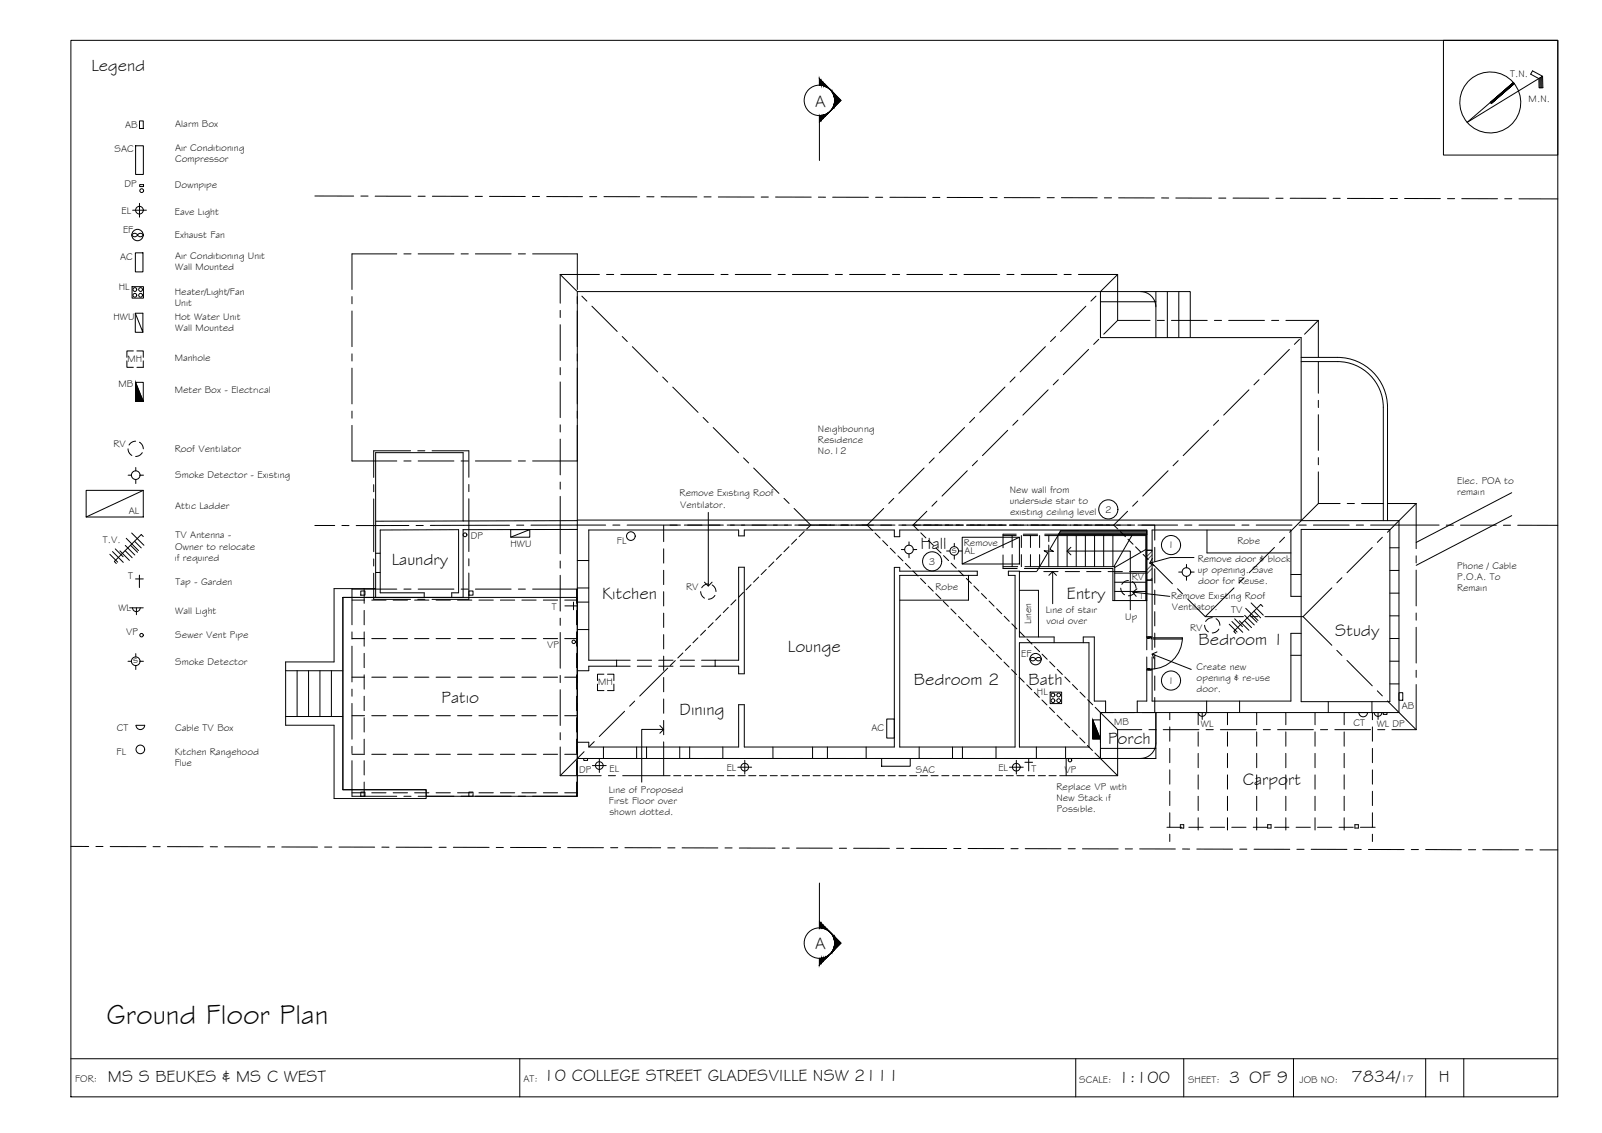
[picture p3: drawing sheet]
<svg xmlns="http://www.w3.org/2000/svg" width="420mm" height="297mm" viewBox="0 0 420 297" stroke-linecap="round" stroke-linejoin="round" font-family="sans-serif">
<!-- layer: HATCH PROPOSED -->
<g fill="#545454" stroke="#545454" stroke-width=".26">
<path d="M293.6 139.2h7.2z"/>
<path d="M293.6 139.2h7.2v.9z"/>
<path d="M278.2 139.2l16 .6-.6-.6zM278.2 139.2l16 .6h-16.3z"/>
<path d="M277.9 139.8l16.6 .3-.3-.3zM277.9 139.8l16.6 .3h-16.8z"/>
<path d="M293.6 139.2l.9 .9h6.3zM294.5 140.1h6.3z"/>
</g>
<path d="M278.2 139.2l-.5 .9M302.2 144.5l-1.3 1.3M302.2 148l-1.3 1.3M302.2 151.6l-.6 .5M302.2 145.5l-1.3 1.3M302.2 149l-1.3 1.3" fill="none" stroke="#545454" stroke-width=".26"/>
<!-- layer: BORDER -->
<g fill="none" stroke="#000" stroke-width=".26">
<path d="M18.6 10.6h390v277h-390zM378.6 10.6h30v30.1h-30zM404.6 20l.1 3h-1l-.1-2.4-2.1-1.2 .4-.8 2.7 1.4-19.8 12.1 12.1-10.5M397.2 21.9l-6.1 5.2M403.8 20.5l.1 2.5M404.1 20.3v2.7M404.3 20.1l.1 2.9M18.6 277.6h390M136.3 277.6v10M282.1 277.6v10M310.5 277.6v10M339.2 277.6v10"/>
<path d="M373.9 277.6v10M383.9 277.6v10"/>
<circle cx="390.9" cy="26.9" r="8"/>
</g>
<!-- layer: EXISTING -->
<g fill="none" stroke="#000" stroke-width=".26">
<path d="M288.6 76.4h23.6v12.1M288.6 76.4v12.1h52.7v48h25.6v50.3h-78.3v12.1M288.6 76.4h-137.2v122.5h151.8v-12.1M288.6 79.1h14.6M303.2 76.4v12.1M306.2 76.4v12.1M309.2 76.4v12.1M341.3 93.7h9.5a13.1 13.1 0 0 1 13.1 13.1v29.7M341.3 94.8h9.5a12 12 0 0 1 12 12v29.7M121.5 136.6v-17.9h-23v37.9M151.4 138.8l-29.9 .1v17.7h-31.6v50.4h21.9v2.4h-24.2v-19.3h-12.7v-16.6h12.7v-19.2h10.9M151.4 136.5l-52.8 .1"/>
<path d="M151.4 136.3h189.9M316.6 139v6h22M341.3 138.8h23.2v45.2h-23.2zM94.6 154.9h1.1v1.1h-1.1zM98.5 145h1.2M98.5 150.1h1.2M111.3 156.6v-1.2h-11.6v-16.4l20.6-.1v16.5h-1.8v1.2M123 154.9h1.1v1.1h-1.1zM151.4 157.9h3M151.4 154.1h3M151.4 147h3M254 150.8v6.5h-18"/>
<path d="M267.4 154.8h5v12.2M338.6 150.6h2.7M341.3 156.4h-2.7v-17.4h-36.4v5.3h-1.4v-5.3h-64.8v1.7h-1.4v-1.7h-39.4v1.5h-1.5v-1.5h-39.3v34.1h10.9M364.5 143.6h2.4M364.5 155.5h2.4M364.5 149.6h2.4M74.9 175.8h15M77.9 175.8v12M80.9 175.8v12M83.9 175.8v12M86.9 175.8v12M151.4 165.1h3"/>
<path d="M161.7 173.1v1.6M165.3 174.7h-10.9v1.1h-3M167.1 173.1h3.8M167.1 174.7h3.8M172.8 173.1h3.7M172.8 174.7h3.7M178.4 173.1h3.7M178.4 174.7h3.7M184 173.1h9.7v-24.4h1.5v27.9h-1.5v-1.9h-9.7M187.6 173.1v1.6M267.4 168.5h18.2v27.3h-18.2zM276.5 168.5v-1.5h-9.1v-17.3h-2.9v1.1h1.7v45h-30.2v-45h20.3v-1.1h-20.3v-.9h-1.4v47h-39.4v-11h-1.5v11h-39.3v-1.2h-3"/>
<path d="M284.1 168.5v-1.5h2.9v16.8h3v3M300.8 170.4v-18.3h1.4v18.3M300.8 172.2v11.6h-2.5v3M338.6 171.8h2.7M341.3 166h-2.7v17.8h-36.4v-11.6M364.5 179.3h2.4M364.5 173.3h2.4M364.5 167.4h2.4M364.5 161.5h2.4M74.9 187.8h15M158.3 195.8v3.1M167 195.8v3.1"/>
<path d="M169.6 195.8v3.1M178.3 195.8v3.1M180.9 195.8v3.1M189.6 195.8v3.1M202.7 195.8v3.1M213.1 195.8v3.1M217 195.8v3.1M227.2 195.8v3.1M241.1 195.8v3.1M249.8 195.8v3.1M252.4 195.8v3.1M261.2 195.8v3.1"/>
<path d="M271.8 195.8v3.1M279.5 195.8v3.1M288.6 196.2h14.6M316.5 183.8v3M325.1 183.8v3M348.4 184v2.8M359.8 184v2.8M94.6 207.7h1.1v1.1h-1.1zM123 207.7h1.1v1.1h-1.1zM309.6 216.2h.9v.9h-.9zM332.5 216.2h.9v.9h-.9zM355.4 216.2h.9v.9h-.9z"/>
</g>
<!-- layer: STAIRS -->
<g fill="none" stroke="#000" stroke-width=".26">
<path d="M263.1 140.4h3.4M263.1 145.5v3.5h3.7M263.1 148.6h3.8M265.5 140.4v3.1M265.5 145.4v3.2M266.5 140.1h-3.4v3.5M267.9 140.4v3.1M267.9 145.4v3.2M268.4 140.1h3.7M268.4 140.4h3.7M268.8 148.6h23.6v8.9M270.3 140.4v3.1"/>
<path d="M270.3 145.4v3.2M272.7 140.4v3.1M272.7 145.4v3.2M274 140.1h26.8v17.4h-8.9v-8.5h-23.2M274 140.4h26.5v17.1M275.1 142.9v5.7M275.1 140.4v1.6M277.5 140.4v8.2M279.9 140.4v8.2M282.3 140.4v8.2M284.7 140.4v8.2M287.1 140.4v8.2"/>
<path d="M289.5 140.4v8.2M291.9 140.4v8.2M292.4 150.3h8.1M292.4 152.6h8.1M292.4 155.1h8.1M296.8 140.4l-4.7 8.2M300.5 144.1l-8.1 4.7"/>
</g>
<!-- layer: ROOFPLAN EXIST. -->
<g fill="none" stroke="#000" stroke-width=".26">
<path d="M92.3 77.8v1.8M104.1 66.6h-11.8v9.3M105.9 66.6h1.9M109.7 66.6h9.3M120.9 66.6h1.9M124.7 66.6h9.4M135.9 66.6h1.9M139.7 66.6h11.7v9.3M146.9 72v7.5M146.9 72h10.3M146.9 72l4.4 4.3M151.4 77.8v1.8"/>
<path d="M152.6 77.6l1.3 1.3M159.1 72h1.9M162.8 72h9.4M174.1 72h1.8M177.8 72h9.4M189.1 72h1.9M192.8 72h9.4M204.1 72h1.9M207.8 72h9.4M219.1 72h1.8M222.8 72h9.4M234.1 72h1.9"/>
<path d="M237.8 72h9.4M249.1 72h1.9M252.8 72h9.4M264.1 72h1.8M267.8 72h9.4M279.1 72h1.9M282.8 72h10.3M287.5 77.6l-1.4 1.3M293.1 72v12M293.1 72l-4.3 4.3M299.1 76.4a4 4 0 0 1 4 4M92.3 81.5v9.4"/>
<path d="M92.3 92.8v1.9M92.3 96.5v9.4M146.9 81.4v1.8M146.9 85.1v9.4M146.9 96.4v1.8M151.4 81.5v9.4M151.4 92.8v1.9M151.4 96.5v9.4M155.2 80.3l6.7 6.6M163.2 88.2l1.3 1.3M165.8 90.9l6.7 6.6M173.8 98.8l1.3 1.4"/>
<path d="M266.2 98.8l-1.3 1.4M274.2 90.9l-6.6 6.6M276.8 88.2l-1.3 1.3M277.6 99.6l-1.4 1.3M284.8 80.3l-6.6 6.6M285.5 91.6l-6.6 6.6M288.2 89l-1.4 1.3M293.1 84h8.5M293.1 84l-3.6 3.6M303.5 84h1.9M307.2 84h9.4M318.5 84h1.9"/>
<path d="M322.2 84h9.4M330.2 99.6l-1.3 1.3M333.5 84h1.9M337.3 84h8.5M338.2 91.6l-6.7 6.6M340.8 89l-1.3 1.3M345.8 84v9.7M345.8 94.8v8.3M345.8 84l-3.7 3.6M92.3 107.8v1.8M92.3 111.5v9.4h11.8M107.7 118.2h-9.7v7"/>
<path d="M109.6 118.2h1.8M113.3 118.2h9.7v6.9M146.9 100.1v9.4M146.9 111.4v1.9M146.9 115.1v9.4M151.4 107.8v1.8M151.4 111.5v9.4h-11.7M176.5 101.5l6.6 6.6M184.4 109.4l1.3 1.4M187.1 112.1l6.6 6.6M253 112.1l-6.7 6.6M255.6 109.4l-1.3 1.4"/>
<path d="M263.6 101.5l-6.7 6.6M264.3 112.8l-6.6 6.7M267 110.2l-1.4 1.3M274.9 102.2l-6.6 6.6M317 112.8l-6.7 6.7M319.6 110.2l-1.3 1.3M327.6 102.2l-6.7 6.6M345.8 105v1.8M345.8 108.7v9.4M345.8 120v1.8M98 127.1v1.8M98 130.8v13.8"/>
<path d="M105.9 120.9h1.9M109.7 120.9h9.3M120.9 120.9h1.9M123 127v1.9M123 130.8v13.8M124.7 120.9h9.4M135.9 120.9h1.9M146.9 126.4v1.8M146.9 130.1v15.1M195 120.1l1.3 1.3M197.7 122.7l6.6 6.6M205.6 130.7l1.4 1.3"/>
<path d="M208.3 133.3l4.3 4.4M210.9 139.4l-1.3 1.3M212.6 137.7l-1 1M212.6 137.7h1.3M214.9 137.7h1.8M217.7 137.7h1.8M220.5 137.7h1.9M223.3 137.7h1.9M226.1 137.7h1.3M227.4 137.7l1.4 1.4M229.5 139.8l1.3 1.3M231.8 133.3l-4.4 4.4"/>
<path d="M234.4 130.7l-1.3 1.3M239.5 137.7l1.3 1.3M239.5 137.7h1.9M241.5 139.7l1.3 1.3M242.3 137.7h1.9M242.4 122.7l-6.7 6.6M243.1 134l-3.6 3.7M245 120.1l-1.3 1.3M245.2 137.7h1.8M245.7 131.4l-1.3 1.3M248 137.7h1.9M250.8 137.7h1.9"/>
<path d="M253.6 137.7h1.9M253.7 123.4l-6.6 6.7M256.4 120.8l-1.4 1.3M256.4 137.7h1.9M259.2 137.7h1.9M262 137.7h1.9M264.8 137.7h1.9M267.7 137.7h1.8M270.5 137.7h1.9M273.3 137.7h1.9M276.1 137.7h1.9M278.9 137.7h1.9"/>
<path d="M281.7 137.7h1.9M284.5 137.7h1.9M287.3 137.7h1.9M290.2 137.7h1.9M292.1 137.7l1.1 1M293.8 139.4l1.4 1.3M295.7 134l-3.6 3.7M298.4 131.4l-1.3 1.3M306.4 123.4l-6.7 6.7M309 120.8l-1.3 1.3M345.8 132h5.7M345.8 123.7v8.3"/>
<path d="M345.8 132l-7.6 7.5M353.3 132h1.9M357.1 132h5.7M363.9 132h7.5M371.4 132v11.8M371.4 132l-7.5 7.5M98 146.5v1.9M98 150.3v6.8h9.7M104.1 154.4h-11.8v9.4M105.9 154.4h1.9M109.6 157.1h1.8M109.7 154.4h9.3"/>
<path d="M120.9 154.4h1.9M123 146.5v1.9M123 150.2v6.9h-9.7M124.7 154.4h9.4M135.9 154.4h1.9M139.7 154.4h11.7v9.4M146.9 147.1v1.8M146.9 150.8v9.4M191 159.3l-1.3 1.3M193 157.3l-1.3 1.3M195 155.3l-1.3 1.3M197 153.3l-1.3 1.3"/>
<path d="M199 151.3l-1.4 1.3M201 149.3l-1.4 1.3M203 147.3l-1.4 1.3M204.9 145.3l-1.3 1.4M206.9 143.3l-1.3 1.4M208.9 141.3l-1.3 1.4M231.5 141.7l1.3 1.4M233.5 143.7l1.3 1.3M235.5 145.7l1.3 1.3M237.5 147.7l1.3 1.3M239.4 149.7l1.4 1.3M241.4 151.7l1.4 1.3"/>
<path d="M243.4 153.7l1.4 1.3M243.5 141.7l1.3 1.3M245.4 155.7l1.3 1.3M245.5 143.7l1.3 1.3M247.4 157.6l1.3 1.4M247.5 145.7l1.3 1.3M249.4 159.6l1.3 1.4M249.5 147.7l1.3 1.3M251.4 149.6l1.4 1.4M253.4 151.6l1.4 1.3M255.4 153.6l1.3 1.3M257.4 155.6l1.3 1.3"/>
<path d="M259.4 157.6l1.3 1.3M261.4 159.6l1.3 1.3M295.8 141.4l1.4 1.3M297.8 143.4l1.4 1.3M299.8 145.3l1.3 1.4M301.8 147.3l5.7 5.7M308.8 154.4l1.3 1.3M311.5 157l4.6 4.7M323.6 154.1l-7.5 7.6M326.3 151.5l-1.3 1.3M334.2 143.5l-6.6 6.6M336.9 140.9l-1.3 1.3"/>
<path d="M349.3 154.1l-7.5 7.6h-10M351.9 151.5l-1.3 1.3M359.9 143.5l-6.6 6.6M362.5 140.9l-1.3 1.3M371.4 145.7v1.9M371.4 149.5v9.3M92.3 165.7v1.8M92.3 169.4v9.4M146.9 162.1v1.8M146.9 165.8v9.4M146.9 177.1v1.9M151.4 165.7v1.8"/>
<path d="M151.4 169.4v9.4M175.1 175.2l-7.3 7.3M177.1 173.2l-1.3 1.3M179.1 171.2l-1.3 1.3M181.1 169.2l-1.3 1.3M183.1 167.2l-1.4 1.3M185 165.2l-1.3 1.3M187 163.2l-1.3 1.3M189 161.2l-1.3 1.4M251.4 161.6l1.3 1.4M253.4 163.6l1.3 1.3M255.4 165.6l1.3 1.3"/>
<path d="M257.4 167.6l1.3 1.3M259.3 169.6l1.4 1.3M261.3 171.6l1.4 1.3M263.3 173.6l1.4 1.3M263.4 161.6l1.3 1.3M265.3 175.5l1.3 1.4M265.4 163.5l1.3 1.4M267.3 177.5l1.3 1.4M267.4 165.5l1.3 1.4M269.3 179.5l1.3 1.3M269.4 167.5l1.3 1.4M271.3 169.5l1.4 1.4"/>
<path d="M273.3 171.5l1.3 1.3M275.3 173.5l1.3 1.3M277.3 175.5l1.3 1.3M279.3 177.5l1.3 1.3M281.3 179.5l1.3 1.3M316.1 161.7h10M328 161.7h1.9M341.8 161.7l7.5 7.5M350.6 170.5l1.3 1.3M353.3 173.2l6.6 6.6M371.4 160.7v1.9M371.4 164.5v9.3"/>
<path d="M371.4 175.7v1.9M371.4 179.5v11.8M92.3 180.7v1.8M92.3 184.4v9.4M92.3 195.7v1.8M92.3 199.4v9.4h11.8M146.9 180.8v9.4M146.9 192.1v1.8M146.9 195.8v7.6M151.4 199.4v9.4h-11.7M151.4 180.7v1.8M151.4 184.4v9.4"/>
<path d="M151.4 195.7v1.8M153.2 197.1l-6.3 6.3M155.9 194.4l-1.4 1.3M163.8 186.5l-6.6 6.6M166.5 183.8l-1.4 1.3M271.3 181.5l1.3 1.3M273.3 183.5l1.3 1.3M275.3 185.5l1.3 1.3M277.2 187.5l1.4 1.3M279.2 189.5l1.4 1.3M279.6 198.9v4.5M281.2 191.4l1.3 1.4"/>
<path d="M283.2 193.4l1.3 1.4M283.3 181.5l1.3 1.3M285.2 195.4l1.3 1.4M285.2 183.4l1.4 1.4M287.2 197.4l5.9 6M287.2 185.4l5.9 5.9M288.6 198.9h10.6M293.1 191.3h6.4M293.1 191.3v12.1M301.3 191.3h1.9M303.1 194.8a4 4 0 0 1-4 4M303.2 186.8v8.1"/>
<path d="M305.1 191.3h9.4M316.3 191.3h1.9M320.1 191.3h9.3M331.3 191.3h1.9M335.1 191.3h9.4M346.3 191.3h1.9M350.1 191.3h9.4M361.2 181.1l1.3 1.3M361.3 191.3h1.9M363.9 183.8l7.5 7.5M365.1 191.3h6.3M105.9 208.8h1.9"/>
<path d="M109.7 208.8h9.3M120.9 208.8h1.9M124.7 208.8h9.4M135.9 208.8h1.9M146.9 203.4h10.8M159.6 203.4h1.8M163.3 203.4h12.5M176.7 203.4h1.9M179.5 203.4h1.9M182.3 203.4h1.9M185.1 203.4h1.9M187.9 203.4h1.9"/>
<path d="M190.7 203.4h1.9M193.6 203.4h1.8M196.4 203.4h1.9M199.2 203.4h1.9M202 203.4h1.9M204.8 203.4h1.9M207.6 203.4h1.9M210.4 203.4h1.9M213.2 203.4h1.9M216.1 203.4h1.8M218.9 203.4h1.9M221.7 203.4h1.9"/>
<path d="M224.5 203.4h1.9M227.3 203.4h1.9M230.1 203.4h1.9M232.9 203.4h1.9M235.7 203.4h1.9M238.6 203.4h1.8M241.4 203.4h1.9M244.2 203.4h1.8M247 203.4h1.9M249.8 203.4h1.9M252.6 203.4h1.9M255.4 203.4h1.9"/>
<path d="M258.2 203.4h1.9M261.1 203.4h1.8M263.9 203.4h1.9M266.7 203.4h1.8M269.5 203.4h1.9M272.3 203.4h1.9M275.1 203.4h1.9M277.9 203.4h15.2"/>
</g>
<!-- layer: SERVICES -->
<g fill="none" stroke="#000" stroke-width=".26">
<path d="M35.6 38.2h2v7.5h-2zM36.6 31.7h1v2h-1zM34.8 55.1h3.6M36.6 53.3v3.6M36.6 48.4h1v.5h-1zM34.6 75.2h3v3h-3zM34.8 61.4a.86 .86 0 0 1 1.3 .2 .86 .86 0 0 1-1.5 0zM35.5 66.3h2v5h-2zM36.1 61.6a.86 .86 0 0 1 1.5 0M36.1 61.6a.86 .86 0 0 0 1.5 0M33.3 94.6v1.7h1.7M35 92h-1.7v1.7"/>
<path d="M35.5 82.1l2 5v-5h-2v5h2M35.9 92h1.7v1.7M37.6 94.6v1.7h-1.7M33.6 117.7l.2 .8 .8 .9M35.5 100.2v5h2.1l-2.1-5h2.1v5M35.6 115.7l-1.2 .3-.6 .7M36.6 115.9l.8 1 .2 .8M37.3 118.7l-.5 .6-1.2 .4M22.6 128.6h15v6.9h-15zM33.6 124.6h.9M34.5 139.7l3.2 3.3M35.6 122.6v.9"/>
<path d="M35.6 125.7v1.1M36.7 124.6h.9M37.6 128.6l-15 6.9M138.9 138.8v2h-5v-2h5l-5 2M396.5 129.2l-25.1 13M396.5 135.2l-25.1 13M28.8 145.3l2.1 2.1M29.5 144.6l2.8 2.8M30.2 143.9l2.1 2.1M31.5 144.4l2.4 2.5M32.8 144.4l1.9 1.8M32.9 143l2.5 2.5"/>
<path d="M33.1 141.1l3.2 3.2M34 159.4h3.6M34.2 143l1.9 1.8M34.8 159.3a1.01 1.01 0 0 0 1 1.1 1.01 1.01 0 0 0 1-1.1M35.3 141.9l1.7 1.8M35.5 151.8h2.1M35.8 159.4v1.8M36.6 150.8v3.2M37.6 140.7l-.6-.6-7 7.1 .5 .5M148.2 158.8h3.2M150.4 157.8v2.1M183.8 155.1l.4 1.2 .6 .5"/>
<path d="M185.8 153.1l-1.2 .4-.6 .6M186.8 153.4l.6 .5 .4 1.2M187.5 156.1l-.5 .6-1.2 .4M236.4 144.1h.9M238.4 142.1v.9M238.4 145.2v1M239.5 144.1h.9M248.3 144.5h.9M250.3 142.4v.9M250.3 145.6v1M251.4 144.5h.9M252.4 140.9h15v7h-15z"/>
<path d="M267.4 140.9l-15 7M293.9 154.2l.2 .8 .8 .9M295.9 152.2l-.8 .2-.9 .8M296.9 152.5l.9 .9 .1 .8M297.7 155.2l-.9 .8-.9 .2M309.1 150h.9M311.2 148v.9M311.2 151.1v1M312.3 150h.9M326.7 159.5l3.2 3.2M328.1 158.1l3.2 3.2M331.2 159l-.5-.5-7.1 7 .5 .6"/>
<path d="M33.6 173.4h.9M35.6 171.4v.8M35.6 174.5v1M36.7 173.4h.9M156.7 179.4v1.7h1.7M158.4 176.8h-1.7v1.6M159.3 176.8h1.7v1.6M161 179.4v1.7h-1.7M270.3 172.6a.86 .86 0 0 1 1.3 .2 .86 .86 0 0 1-1.5 0zM271.8 172.6a.86 .86 0 0 1 1.3 .2 .86 .86 0 0 1-1.5 0zM315.9 163.9l.2 .9 .8 .9M317.9 161.9l-.8 .2-.9 .8"/>
<path d="M318.9 162.2l.9 .9 .1 .8M319.7 164.9l-.9 .9-.9 .1M322.4 163.7l2 2M323.1 162.9l2.8 2.9M323.8 162.2l2.1 2.1M325 162.8l2.5 2.4M326.4 162.7l1.8 1.8M326.4 161.3l2.6 2.5M327.8 161.3l1.9 1.8M328.9 160.2l1.7 1.8M35.7 190.1h2.2a1.13 1.13 0 0 1-1.1 1.2 1.13 1.13 0 0 1-1.1-1.2zM153.1 198.9h1v.5h-1z"/>
<path d="M157.2 198.9v3.6M195.3 199.3v3.6M231.2 198.9h7.5v2h-7.5zM232.6 188.5h2v5h-2zM266.6 199.3v3.6M268.8 199.8h2M269.8 198.9v3.2M275.4 181.5h3v3h-3zM286.6 188.7v5h2l-2-5h2v5M313.5 186.8h3.6M314.3 186.8a1.01 1.01 0 0 0 1 1 1.01 1.01 0 0 0 1-1M315.3 186.8v1.8"/>
<path d="M356.4 186.8h2.3a1.13 1.13 0 0 1-1.2 1.1 1.13 1.13 0 0 1-1.1-1.1zM359.6 186.8h3.6M360.4 186.8a1.01 1.01 0 0 0 1 1 1.01 1.01 0 0 0 1-1M361.4 186.8v1.8M362.8 186.8h1v.5h-1zM366.9 181.6h1v2h-1zM155.4 200.7h3.6M193.5 201.1h3.6M264.8 201.1h3.6"/>
<circle cx="36.6" cy="55.1" r="1.01"/>
<circle cx="37.2" cy="50" r=".5"/>
<circle cx="35.4" cy="75.9" r=".5"/>
<circle cx="35.4" cy="77.4" r=".5"/>
<circle cx="36.1" cy="61.6" r="1.49"/>
<circle cx="36.9" cy="77.4" r=".5"/>
<circle cx="36.9" cy="75.9" r=".5"/>
<circle cx="35.6" cy="124.6" r="1.13"/>
<circle cx="122" cy="140.2" r=".5"/>
<circle cx="165.5" cy="140.6" r="1.13"/>
<circle cx="238.4" cy="144.1" r="1.13"/>
<circle cx="250.3" cy="144.4" r="1.13"/>
<circle cx="311.2" cy="150" r="1.13"/>
<circle cx="35.6" cy="173.4" r="1.13"/>
<circle cx="37.1" cy="166.5" r=".46"/>
<circle cx="150.5" cy="168.3" r=".46"/>
<circle cx="271.6" cy="172.8" r="1.49"/>
<circle cx="36.8" cy="196.5" r="1.13"/>
<circle cx="276.2" cy="183.7" r=".5"/>
<circle cx="276.2" cy="182.2" r=".5"/>
<circle cx="277.7" cy="183.7" r=".5"/>
<circle cx="277.7" cy="182.2" r=".5"/>
<circle cx="280.6" cy="199.3" r=".46"/>
<circle cx="157.2" cy="200.7" r="1.01"/>
<circle cx="195.3" cy="201.1" r="1.01"/>
<circle cx="266.5" cy="201.1" r="1.01"/>
</g>
<!-- layer: BOUNDARY -->
<g fill="none" stroke="#000" stroke-width=".26">
<path d="M82.6 51.4h10.2M94.6 51.4h1.9M98.4 51.4h9.4M109.7 51.4h1.8M113.4 51.4l9.4 .1M124.6 51.5h1.9M128.4 51.5h9.4M139.6 51.5h1.9M143.4 51.5l9.4 .1M154.7 51.6h1.8M158.4 51.6h9.4M169.6 51.6h1.9"/>
<path d="M173.4 51.6h9.4M184.6 51.6h1.9M188.4 51.6l9.4 .1M199.6 51.7h1.9M203.4 51.7h9.4M214.6 51.7h1.9M218.4 51.7h9.4M229.6 51.7h1.9M233.4 51.7h9.4M244.6 51.8h1.9M248.4 51.8h9.4M259.6 51.8h1.9"/>
<path d="M263.4 51.8h9.4M274.6 51.8h1.9M278.4 51.8l9.4 .1M289.6 51.9h1.9M293.4 51.9h9.4M304.6 51.9h1.9M308.4 51.9h9.4M319.6 51.9h1.9M323.4 51.9l9.4 .1M334.6 52h1.9M338.4 52h9.4M349.6 52h1.9"/>
<path d="M353.4 52h9.4M364.6 52h1.9M368.4 52l9.4 .1M379.6 52.1h1.9M383.4 52.1h9.4M394.6 52.1h1.9M398.4 52.1h10.2M82.6 137.8h5.2M89.7 137.8h1.8M107.2 137.8h-13.8M109.1 137.8h1.9M133.6 137.7h-20.7"/>
<path d="M135.5 137.7h1.9M158.8 137.7h-19.5M160.7 137.7h1.9M164.5 137.7h9.3M175.7 137.7h1.9M179.5 137.7h9.3M190.7 137.7h1.9M194.5 137.7h9.3M205.7 137.7h1.9M209.5 137.7h9.3M220.7 137.7h1.9M224.5 137.7h9.3"/>
<path d="M235.7 137.7h1.9M239.5 137.7h9.3M250.7 137.7h1.9M254.5 137.7h9.3M265.7 137.7h1.9M269.5 137.7h9.3M280.7 137.7h1.9M284.5 137.7h9.3M295.7 137.7h1.9M299.5 137.7h9.3M310.7 137.7h1.9M314.5 137.7h9.3"/>
<path d="M325.7 137.7h1.9M329.5 137.7h9.3M340.7 137.7h1.9M344.5 137.7h9.4M355.7 137.7h1.9M359.5 137.7h17.9M379.3 137.7h1.9M383.1 137.7h9.3M394.3 137.7h1.9M398 137.7h10.6M18.6 221.9h4.7M25.2 221.9h1.8"/>
<path d="M28.9 221.9l9.4 .1M40.1 222h1.9M43.9 222h9.4M55.1 222h1.9M58.9 222h9.4M70.2 222h1.8M73.9 222.1h9.4M85.1 222.1h1.9M88.9 222.1h9.4M100.1 222.1h1.9M103.9 222.1h9.4M115.2 222.1h1.8"/>
<path d="M118.9 222.1l9.4 .1M130.1 222.2h1.9M133.9 222.2h9.4M145.1 222.2h1.9M148.9 222.2h9.4M160.2 222.2h1.8M163.9 222.2l9.4 .1M175.1 222.3h1.9M178.9 222.3h9.4M190.1 222.3h1.9M193.9 222.3h9.4M205.2 222.3h1.8"/>
<path d="M208.9 222.3l9.4 .1M220.1 222.4h1.9M223.9 222.4h9.4M235.1 222.4h1.9M238.9 222.4l9.4 .1M250.1 222.5h1.9M253.9 222.5h9.4M265.1 222.5h1.9M268.9 222.5h9.4M280.1 222.5h1.9M283.9 222.5l9.4 .1M295.1 222.6h1.9"/>
<path d="M298.9 222.6h9.4M310.1 222.6h1.9M313.9 222.6h9.4M325.1 222.6h1.9M328.9 222.6l9.4 .1M340.1 222.7h1.9M343.9 222.7h9.4M355.1 222.7h1.9M358.9 222.7h9.4M370.1 222.7h1.9M373.9 222.7l9.4 .1M385.1 222.8h1.9"/>
<path d="M388.9 222.8h9.4M400.1 222.8h1.9M403.9 222.8h4.7"/>
</g>
<!-- layer: BORDER -->
<g fill="#000" stroke="#000" stroke-width=".26">
<path d="M390.9 26.9l6-5.3zM390.9 26.9l6-5.3 .2 .3z"/>
<path d="M390.9 26.9l.2 .2 6-5.2zM391.1 27.1l6.1-5.2z"/>
</g>
<!-- layer: 0.13 -->
<g fill="none" stroke="#000" stroke-width=".26">
<path d="M278.1 139.3l-2.8 4.7 1 .6-2.5-.2 1 .6-2.8 4.7M92.3 157.3h3.3M95.5 154.4v3.8M97.5 157.3h3.7M103.1 157.3h3.8M108.7 157.3h3.8M114.4 157.3h3.7M120 157.3h3.7M125.6 157.3h3.8M131.2 157.3h3.8M136.9 157.3h3.7M142.5 157.3h3.7"/>
<path d="M148.1 157.3h3.3M151.2 154.4v3.8M92.3 177.5h3.3M92.3 167.4h3.3M95.5 160v3.8M95.5 165.7v3.7M95.5 171.3v3.7M95.5 176.9v3.8M97.5 177.5h3.7M97.5 167.4h3.7M103.1 177.5h3.8M103.1 167.4h3.8"/>
<path d="M108.7 177.5h3.8M108.7 167.4h3.8M114.4 177.5h3.7M114.4 167.4h3.7M120 177.5h3.7M120 167.4h3.7M125.6 177.5h3.8M125.6 167.4h3.8M131.2 177.5h3.8M131.2 167.4h3.8M136.9 177.5h3.7M136.9 167.4h3.7"/>
<path d="M142.5 177.5h3.7M142.5 167.4h3.7M148.1 177.5h3.3M148.1 167.4h3.3M151.2 160v3.8M151.2 165.7v3.7M151.2 171.3v3.7M151.2 176.9v3.8M310.1 167.2a8.2 8.2 0 0 1-8.2 8.2M92.3 187.6h3.3M92.3 197.8h3.3M95.5 182.5v3.8"/>
<path d="M95.5 188.2v3.7M95.5 193.8v3.7M95.5 199.4v3.8M97.5 187.6h3.7M97.5 197.8h3.7M103.1 187.6h3.8M103.1 197.8h3.8M108.7 187.6h3.8M108.7 197.8h3.8M114.4 187.6h3.7M114.4 197.8h3.7M120 187.6h3.7"/>
<path d="M120 197.8h3.7M125.6 187.6h3.8M125.6 197.8h3.8M131.2 187.6h3.8M131.2 197.8h3.8M136.9 187.6h3.7M136.9 197.8h3.7M142.5 187.6h3.7M142.5 197.8h3.7M148.1 187.6h3.3M148.1 197.8h3.3M151.2 182.5v3.8"/>
<path d="M151.2 188.2v3.7M151.2 193.8v3.7M151.2 199.4v3.8M306.8 186.8v1.9M306.8 190.6v3.7M306.8 196.2v3.8M314.2 186.8v3.2M314.2 191.9v3.7M314.2 197.5v3.8M321.9 186.8v3.2M321.9 191.9v3.7M321.9 197.5v3.8"/>
<path d="M329.6 186.8v3.2M329.6 191.9v3.7M329.6 197.5v3.8M337.2 186.8v3.2M337.2 191.9v3.7M337.2 197.5v3.8M344.9 186.8v3.2M344.9 191.9v3.7M344.9 197.5v3.8M352.5 186.8v3.2M352.5 191.9v3.7M352.5 197.5v3.8"/>
<path d="M359.9 186.8v1.9M359.9 190.6v3.7M359.9 196.2v3.8M92.3 207.8h3.3M95.5 205v3.8M97.5 207.8h3.7M103.1 207.8h3.8M108.7 207.8h3.8M114.4 207.8h3.7M120 207.8h3.7M125.6 207.8h3.8M131.2 207.8h3.8"/>
<path d="M136.9 207.8h3.7M142.5 207.8h3.7M148.1 207.8h3.3M151.2 205v3.8M306.1 216.9h3.8M306.8 201.8v3.8M306.8 207.4v3.8M306.8 213.1v3.7M306.8 218.7v1.9M311.8 216.9h3.8M314.2 203.2v3.7M314.2 208.8v3.7"/>
<path d="M314.2 214.4v3.2M317.4 216.9h3.8M321.9 203.2v3.7M321.9 208.8v3.7M321.9 214.4v3.2M323.1 216.9h3.7M328.7 216.9h3.7M329.6 203.2v3.7M329.6 208.8v3.7M329.6 214.4v3.2M334.3 216.9h3.8M337.2 203.2v3.7"/>
<path d="M337.2 208.8v3.7M337.2 214.4v3.2M339.9 216.9h3.8M344.9 203.2v3.7M344.9 208.8v3.7M344.9 214.4v3.2M345.6 216.9h3.7M351.2 216.9h3.7M352.5 203.2v3.7M352.5 208.8v3.7M352.5 214.4v3.2M356.8 216.9h3.9"/>
<path d="M359.9 201.8v3.8M359.9 207.4v3.8M359.9 213.1v3.7M359.9 218.7v1.9"/>
</g>
<!-- layer: NEWWORK -->
<g fill="none" stroke="#000" stroke-width=".26">
<path d="M178.5 137.7h-4.4v4.3M180.3 137.7h3.8M186 137.7h3.7M191.6 137.7h3.7M197.2 137.7h3.8M202.8 137.7h3.8M208.5 137.7h3.7M214.1 137.7h3.7M219.7 137.7h3.8M225.3 137.7h3.8M231 137.7h3.7M236.6 137.7h3.7"/>
<path d="M242.2 137.7h3.8M247.8 137.7h3.8M253.5 137.7h3.7M259.1 137.7h3.7M264.7 137.7h3.8M270.3 137.7h3.8M276 137.7h3.7M278.2 139.2h22.6M281.6 137.7h3.7M287.2 137.7h3.8M292.8 137.7h3.8M298.5 137.7h4.4v3.9"/>
<path d="M174.1 143.9v3.7M174.1 149.5v3.8M174.1 155.1v3.8M267.4 149.9h4.5M273.8 149.9h3.7M277.7 140.1h23.1M279.4 149.9h3.7M285 149.9h3.7M290.6 149.9h3.8M296.3 149.9h4.5M300.8 144.3h1.4v7.8h-1.4zM302.9 143.5v3.7"/>
<path d="M302.9 149.1v3.8M302.9 154.7v3.8M174.1 160.8v3.7M174.1 166.4v3.7M174.1 172v3.8M174.1 177.6v3.8M301 167h.9M301 175.6h.9M302.9 160.4v3.7M302.9 166v3.7M302.9 171.6v3.8M302.9 177.2v3.8"/>
<path d="M174.1 194.5v4.4h2.9M174.1 183.3v3.7M174.1 188.9v3.7M174.1 198.9v4.5M178.8 198.9h3.8M184.5 198.9h3.7M190.1 198.9h3.8M195.7 198.9h3.8M201.3 198.9h3.8M207 198.9h3.7M212.6 198.9h3.7M218.2 198.9h3.8"/>
<path d="M223.8 198.9h3.8M229.5 198.9h3.7M235.1 198.9h3.7M240.7 198.9h3.8M246.3 198.9h3.8M252 198.9h3.7M257.6 198.9h3.7M263.2 198.9h3.8M268.8 198.9h3.8M274.5 198.9h3.7M280.1 198.9h3.7M288.6 196.6v2.3h-2.9"/>
<path d="M288.6 191v3.7M292 186.8h-3.4v2.3M293.9 186.8h3.7M302.9 182.9v3.9h-3.4"/>
</g>
<!-- layer: SERVICES -->
<path d="M35.5 100.2l2.1 5h-2.1zM286.6 188.7l2 5h-2z" fill="#000" stroke="#000" stroke-width=".26"/>
<!-- layer: NEWWORK -->
<path d="M300.8 139.2v.9M300.8 167h1.4M300.8 175.6h1.4" fill="none" stroke="#000" stroke-width=".3"/>
<!-- layer: MASK -->
<path d="M301.9 167.2l8.2 .3h-8.2zM301.9 167.2l8.2 .3v-.3z" fill="#fff" stroke="#fff" stroke-width=".26"/>
<path d="M301.9 167.2h8.2v.3h-8.2z" fill="none" stroke="#fff" stroke-width=".26"/>
<!-- layer: DOORS -->
<path d="M301 167h.9v.2l-.9 .2zM301 175.3l.9 .1v.2h-.9zM301.9 167.2h8.2v.3h-8.2z" fill="none" stroke="#000" stroke-width=".26"/>
<!-- layer: 0 -->
<g fill="none" stroke="#000" stroke-width=".26">
<path d="M185.8 134.3v19.3M184.7 152.6l1.1 1 1-1M275.1 150.8l1-.9 1 .9M276.1 149.9v8.4M279.9 144.5h16.5v15.4M280.9 143.5l-1 1 1 1M297.1 155.3l9.7 1.1M298.2 154.4l-1.1 .9 .9 1.1M302.2 146.4l-.7 1.3 1.3 .7M313.1 146.2h-6.2l-5.4 1.5M302.2 171.5l10.2 4M303.5 170.9l-1.3 .6 .5 1.3"/>
<path d="M173.1 190.2l1 1-1 1M174.1 191.2h-5.8v13.9"/>
</g>
<!-- layer: DIMENSION -->
<path d="M89.9 156.6h61.5v52.2h-39.6v-1.8h-21.9z" fill="none" stroke="#000" stroke-width=".26"/>
<!-- layer: SECTION POINT -->
<g fill="#000" stroke="#000" stroke-width=".26">
<path d="M217.3 29.5l.4-.3zM217.3 23.1l.4 .4zM218.1 28.7l-.4 .5zM218.1 23.9l.3 .5zM218.9 24.7l1.7 1.6-1.7 1.7zM217.3 244l.4 .4zM217.3 250.4l.4-.3zM217.7 244.4l.4 .5zM218.4 249.2l-.3 .5zM218.9 245.6l1.7 1.7-1.7 1.6z"/>
<path d="M214.9 20.7l.5 .5v1.2zM214.9 20.7v1.6l.5 .1z"/>
<path d="M214.9 30.3h.5v1.2zM214.9 30.3v1.7l.5-.5z"/>
<path d="M215.4 21.2l.5 .5v.8zM215.4 21.2v1.2l.5 .1z"/>
<path d="M215.4 30.3l.5-.1v.7zM215.4 30.3v1.2l.5-.6z"/>
<path d="M215.9 21.7l.6 .5v.4zM215.9 21.7v.8l.6 .1z"/>
<path d="M215.9 30.2l.6-.2v.5zM215.9 30.2v.7l.6-.4z"/>
<path d="M216.5 22.2l.4 .7zM216.5 22.2v.4l.4 .3z"/>
<path d="M216.5 30l.4-.2v.2zM216.5 30v.5l.4-.5z"/>
<path d="M216.9 22.7l.4 .4zM216.9 22.7l.4 .4z"/>
<path d="M216.9 29.8l.4-.3zM216.9 29.8v.2l.4-.5z"/>
<path d="M218.1 23.9l.3 .5zM217.7 23.5l.4 .4z"/>
<path d="M218.4 28.3l-.3 .4zM218.1 28.7l.3-.2z"/>
<path d="M218.4 24.2l.3 .2v.5zM218.4 24.2l.3 .7z"/>
<path d="M218.7 27.7v.5l-.3 .1zM218.4 28.3v.2l.3-.3z"/>
<path d="M218.7 24.4l.1 .2v.9zM218.7 24.4l.1 1.1z"/>
<path d="M218.8 27.2v.9l-.1-.4zM218.7 27.7v.5l.1-.1z"/>
<path d="M218.8 24.6l.1 1.4zM218.8 24.6l.1 1.4z"/>
<path d="M218.9 26.6v1.4zM218.8 27.2v.9z"/>
<path d="M215.4 251.2l-.5 1.7 .5-.5zM214.9 251.3l.5-.1-.5 1.7z"/>
<path d="M215.4 242.1l-.5 1.2h.5zM214.9 241.6l.5 .5-.5 1.2z"/>
<path d="M215.9 251.1l-.5 1.3 .5-.5zM215.4 251.2l.5-.1-.5 1.3z"/>
<path d="M215.9 242.6l-.5 .7 .5 .1zM215.4 242.1l.5 .5-.5 .7z"/>
<path d="M216.5 251l-.6 .9 .6-.5zM215.9 251.1l.6-.1-.6 .9z"/>
<path d="M215.9 243.4l.6 .2v-.5zM215.9 242.6l.6 .5-.6 .3z"/>
<path d="M216.9 250.7l-.4 .7zM216.5 251l.4-.3-.4 .7z"/>
<path d="M216.5 243.6l.4 .2v-.2zM216.5 243.1l.4 .5h-.4z"/>
<path d="M217.3 250.4l-.4 .5zM216.9 250.7l.4-.3-.4 .5z"/>
<path d="M216.9 243.8l.4 .3zM216.9 243.6l.4 .4-.4-.2z"/>
<path d="M218.4 249.2l-.3 .5zM218.1 249.7l-.4 .4z"/>
<path d="M218.1 244.9l.3 .4zM218.1 244.8l.3 .3z"/>
<path d="M218.7 248.7l-.3 .7 .3-.2zM218.7 248.7l-.3 .7z"/>
<path d="M218.4 245.3l.3 .6v-.5zM218.4 245.1l.3 .3-.3-.1z"/>
<path d="M218.8 248.1l-.1 1.1 .1-.2zM218.8 248.1l-.1 1.1z"/>
<path d="M218.8 245.5l-.1 .4 .1 .5zM218.7 245.4l.1 .1-.1 .4z"/>
<path d="M218.9 247.6l-.1 1.4zM218.9 247.6l-.1 1.4z"/>
<path d="M218.9 245.6v1.4zM218.8 245.5v.9z"/>
</g>
<g fill="none" stroke="#000" stroke-width=".26">
<path d="M214.9 22.3v-1.6l5.7 5.6-5.7 5.7M214.9 30.3v11.8M214.9 231.5v11.8M214.9 241.6l5.7 5.7-5.7 5.6v-1.6"/>
<circle cx="214.9" cy="26.3" r="4"/>
<circle cx="214.9" cy="247.3" r="4"/>
</g>
<!-- layer: TEXT -->
<g fill="none" stroke="#000" stroke-width=".26">
<circle cx="290.7" cy="133.5" r="2.51"/>
<circle cx="244.5" cy="147.2" r="2.51"/>
<circle cx="307.1" cy="142.9" r="2.51"/>
<circle cx="307.1" cy="178.4" r="2.51"/>
</g>
<text font-size="7.5" x="27.9" y="268.5">Ground Floor Plan</text>
<g font-size="4.5">
<text x="24" y="18.6">Legend</text>
<text x="213.8" y="28">A</text>
<text x="102.8" y="148">Laundry</text>
<text x="241.4" y="144">Hall</text>
<text x="158" y="157">Kitchen</text>
<text x="279.8" y="157">Entry</text>
<text x="350.2" y="166.8">Study</text>
<text x="206.7" y="170.9">Lounge</text>
<text x="314.4" y="169.1">Bedroom 1</text>
<text x="239.7" y="179.5">Bedroom 2</text>
<text x="269.8" y="179.5">Bath</text>
<text x="115.8" y="184.3">Patio</text>
<text x="178.3" y="187.4">Dining</text>
<text x="290.6" y="195">Porch</text>
<text x="326" y="205.8">Carport</text>
<text x="213.8" y="248.7">A</text>
<text x="28.3" y="283.7">MS S BEUKES &amp; MS C WEST</text>
<text x="142.6" y="283.5">10 COLLEGE STREET GLADESVILLE NSW 2111</text>
<text x="293.3" y="283.9">1:100</text>
<text x="322.3" y="283.9">3 OF 9</text>
<text x="354.5" y="283.8">7834/</text>
<text x="377.3" y="283.7">H</text>
</g>
<g font-size="2.6">
<text x="396.1" y="20.1">T.N.</text>
<text x="400.9" y="26.7">M.N.</text>
<text x="32.8" y="33.5">AB</text>
<text x="45.9" y="33.4">Alarm Box</text>
<text x="30.1" y="40">SAC</text>
<text x="45.9" y="39.6">Air Conditioning</text>
<text x="45.9" y="42.5">Compressor</text>
<text x="32.6" y="49.1">DP</text>
<text x="45.8" y="49.4">Downpipe</text>
<text x="31.9" y="56.1">EL</text>
<text x="45.9" y="56.4">Eave Light</text>
<text x="32.3" y="61.2">EF</text>
<text x="45.9" y="62.3">Exhaust Fan</text>
<text x="31.5" y="68.2">AC</text>
<text x="45.9" y="67.9">Air Conditioning Unit</text>
<text x="46" y="70.8">Wall Mounted</text>
<text x="31.1" y="76">HL</text>
<text x="45.8" y="77.3">Heater/Light/Fan</text>
<text x="29.7" y="83.8">HWU</text>
<text x="45.8" y="80.2">Unit</text>
<text x="45.8" y="83.9">Hot Water Unit</text>
<text x="46" y="86.9">Wall Mounted</text>
<text x="33.4" y="94.9">MH</text>
<text x="45.8" y="94.5">Manhole</text>
<text x="31" y="101.5">MB</text>
<text x="45.8" y="103">Meter Box - Electrical</text>
<text x="214.5" y="113.3">Neighbouring</text>
<text x="29.7" y="117.2">RV</text>
<text x="45.8" y="118.5">Roof Ventilator</text>
<text x="214.5" y="116.2">Residence</text>
<text x="214.5" y="119.1">No.12</text>
<text x="45.9" y="125.4">Smoke Detector - Existing</text>
<text x="178.3" y="130.1">Remove Existing Roof</text>
<text x="264.8" y="129.2">New wall from</text>
<text x="382.2" y="126.8">Elec. POA to</text>
<text x="382.2" y="129.7">remain</text>
<text x="33.8" y="134.6">AL</text>
<text x="45.9" y="133.4">Attic Ladder</text>
<text x="178.4" y="133.1">Ventilator.</text>
<text x="264.9" y="132.1">underside stair to</text>
<text x="264.9" y="135.1">existing ceiling level</text>
<text x="289.8" y="134.4">2</text>
<text x="27" y="142.3">T.V.</text>
<text x="46" y="141.2">TV Antenna -</text>
<text x="123.5" y="141.4">DP</text>
<text x="133.9" y="143.5">HWU</text>
<text x="161.8" y="142.7">FL</text>
<text x="252.8" y="143.1">Remove</text>
<text x="306.3" y="143.8">1</text>
<text x="324.5" y="142.5">Robe</text>
<text x="45.8" y="147.1">if required</text>
<text x="45.9" y="144.1">Owner to relocate</text>
<text x="243.6" y="148">3</text>
<text x="249.6" y="145">s</text>
<text x="252.9" y="145.4">AL</text>
<text x="314.1" y="147.2">Remove door &amp; block</text>
<text x="382.2" y="149">Phone / Cable</text>
<text x="33.6" y="151.7">T</text>
<text x="46" y="153.4">Tap - Garden</text>
<text x="179.9" y="154.6">RV</text>
<text x="245.4" y="154.7">Robe</text>
<text x="296.8" y="152">RV</text>
<text x="314.2" y="150.2">up opening. Save</text>
<text x="314.2" y="153.1">door for Reuse.</text>
<text x="382.2" y="154.9">Remain</text>
<text x="382.2" y="152">P.O.A. To</text>
<text x="31.1" y="160.3">WL</text>
<text x="46" y="161">Wall Light</text>
<text x="144.7" y="159.9">T</text>
<text x="274.3" y="160.8">Line of stair</text>
<text x="307.2" y="157">Remove Existing Roof</text>
<text x="307.3" y="160">Ventilator.</text>
<text x="322.9" y="160.6">TV</text>
<text x="33.1" y="166.4">VP</text>
<text x="45.9" y="167.1">Sewer Vent Pipe</text>
<text x="270.5" y="163.7" transform="rotate(-90 270.5 163.7)">Linen</text>
<text x="274.5" y="163.7">void over</text>
<text x="295.1" y="162.7">Up</text>
<text x="312.1" y="165.5">RV</text>
<text x="34.9" y="173.9">s</text>
<text x="143.5" y="169.9">VP</text>
<text x="267.8" y="172.4">EF</text>
<text x="46" y="174.3">Smoke Detector</text>
<text x="156.9" y="179.6">MH</text>
<text x="306.3" y="179.3">1</text>
<text x="313.8" y="175.5">Create new</text>
<text x="313.8" y="178.4">opening &amp; re-use</text>
<text x="272" y="182.3">HL</text>
<text x="313.8" y="181.4">door.</text>
<text x="367.6" y="185.9">AB</text>
<text x="30.7" y="191.5">CT</text>
<text x="45.9" y="191.5">Cable TV Box</text>
<text x="228.5" y="191.7">AC</text>
<text x="292.2" y="189.9">MB</text>
<text x="315" y="190.6">WL</text>
<text x="355" y="190.3">CT</text>
<text x="361.1" y="190.6">WL DP</text>
<text x="30.6" y="197.8">FL</text>
<text x="45.8" y="197.8">Kitchen Rangehood</text>
<text x="45.8" y="200.8">Flue</text>
<text x="151.9" y="202.6">DP</text>
<text x="159.9" y="202.5">EL</text>
<text x="190.6" y="202.1">EL</text>
<text x="240.2" y="202.5">SAC</text>
<text x="261.8" y="202.1">EL</text>
<text x="270.5" y="202.5">T</text>
<text x="279.2" y="202.6">VP</text>
<text x="159.7" y="207.8">Line of Proposed</text>
<text x="277.1" y="207.1">Replace VP with</text>
<text x="159.7" y="210.7">First Floor over</text>
<text x="159.8" y="213.7">shown dotted.</text>
<text x="277.1" y="210.1">New Stack if</text>
<text x="277.1" y="213">Possible.</text>
<text x="19.7" y="283.8">FOR:</text>
<text x="137.3" y="283.6">AT:</text>
<text x="283" y="283.9">SCALE:</text>
<text x="311.6" y="283.9">SHEET:</text>
<text x="340.8" y="283.9">JOB NO:</text>
<text x="367.4" y="283.8">17</text>
</g>
<text font-size="2.2" x="298.7" y="157">1</text>
</svg>
